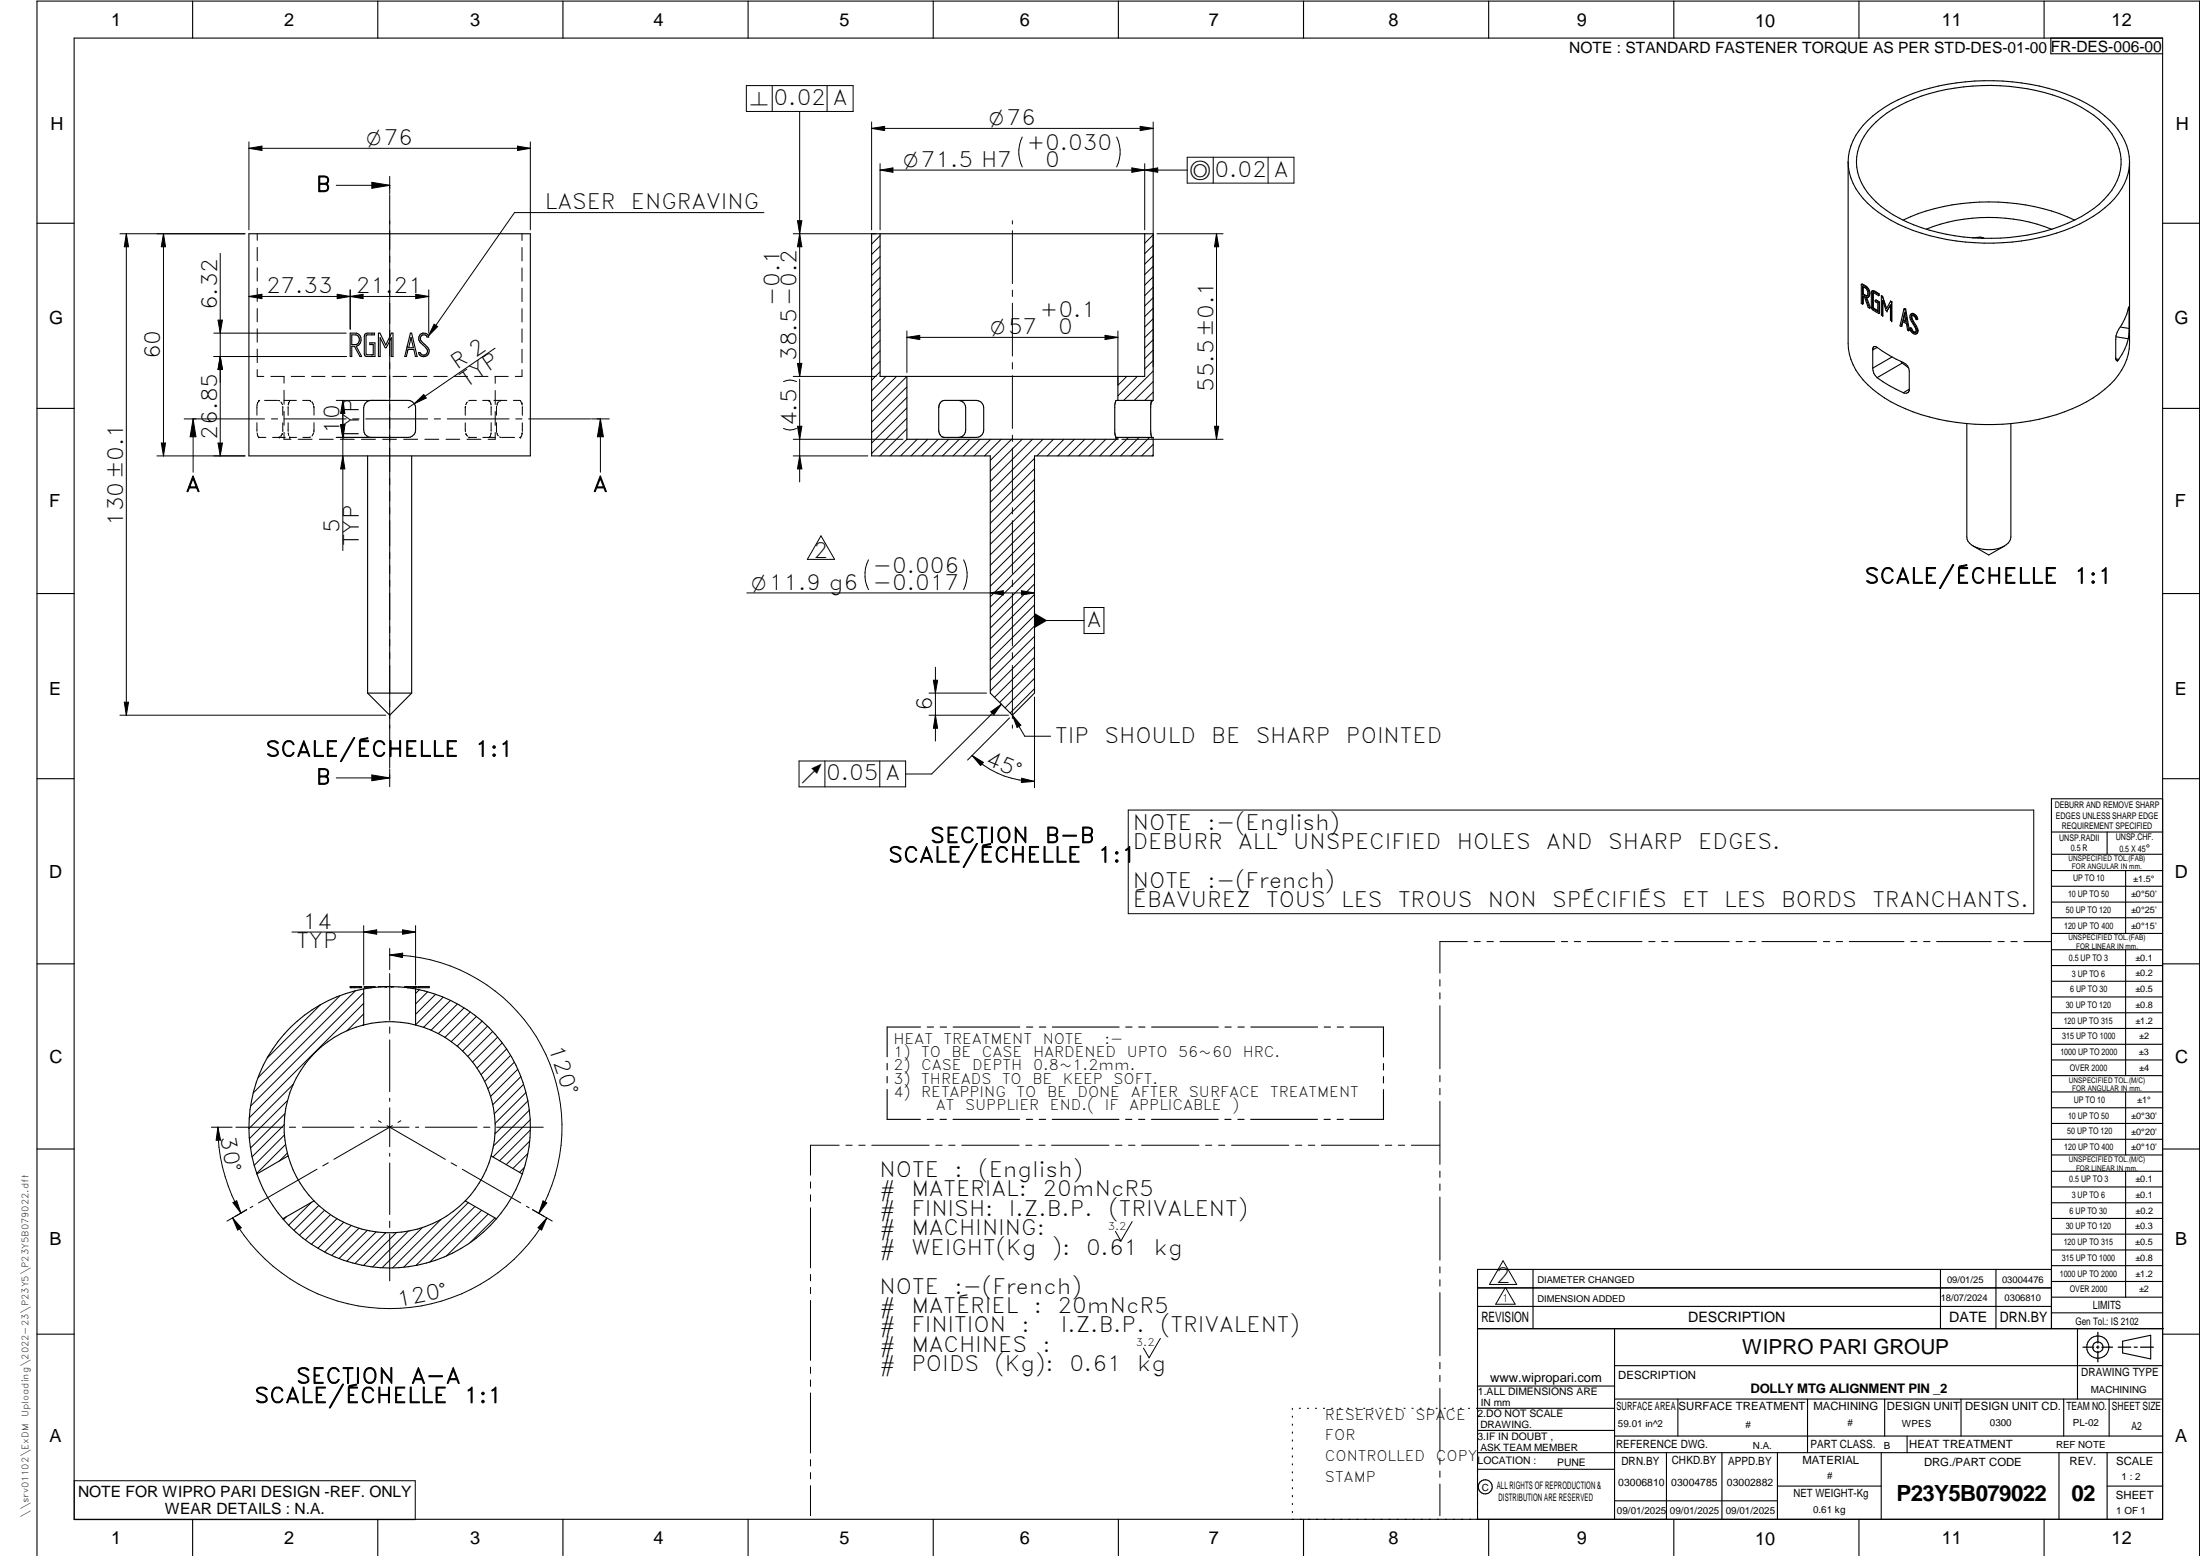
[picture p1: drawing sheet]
<svg xmlns="http://www.w3.org/2000/svg" width="594mm" height="420mm" viewBox="0 0 594 420" stroke-linecap="round" stroke-linejoin="round" font-family="sans-serif">
<g fill="none" stroke="#000" stroke-width=".3">
<path d="M20 10.3h564v400h-564zM52 .3v10M102 .3v10M152 .3v10M202 .3v10M252 .3v10M302 .3v10M352 .3v10M402 .3v10M452 .3v10M502 .3v10M552 .3v10"/>
<path d="M553.8 10.3v4.2h30.2M506.6 32.9a39.8 39.8 0 0 1 21.3-9.1 57 57 0 0 1 32.4 4.2 23.3 23.3 0 0 1 11.4 10.8 13.3 13.3 0 0 1-3.6 15.1 38.6 38.6 0 0 1-20.7 9.6 56.4 56.4 0 0 1-34.5-4.6 22 22 0 0 1-10.8-10.9 13.2 13.2 0 0 1 3.3-13.9zM499.1 43.7v49a16.3 16.3 0 0 0 6.6 12.4 46.2 46.2 0 0 0 25 9.2 58.1 58.1 0 0 0 32.7-5.8 22.8 22.8 0 0 0 10.9-11.4l.7-2.9v-1.5v-49M499.1 43.7a16.3 16.3 0 0 1 6.6-12.4 46.2 46.2 0 0 1 25-9.2 58.1 58.1 0 0 1 32.7 5.8 22.8 22.8 0 0 1 10.9 11.5l.7 2.8v1.5M560.2 59.4a57.2 57.2 0 0 0-46.3 0M575 43.7a17.4 17.4 0 0 1-8.1 13.6 51.1 51.1 0 0 1-28.6 8.4 56.6 56.6 0 0 1-27.7-6.2 22.6 22.6 0 0 1-10.8-11.4l-.4-1.4-.3-3M10 60.3h10M67.2 63.1h76v60h-76zM237.7 63.1v38.5h71.4v-38.5M502.6 76.8v5.2l.4 .1M502.6 76.8l.2-.1a2.45 2.45 0 0 1 1.8 3.4l-.1 .1M502.6 76.8a2.51 2.51 0 0 1 1.9 3.4"/>
<path d="M503 77.3a1.73 1.73 0 0 1 1.1 2.6h-.4l-.7-.4zM503.2 79.4l1 .4M503.2 79.4l-.2 .1M503.2 77.5v1.9M505.7 78.5l.6 .1 1.1 .8M505.7 78.5l-.2 .2M505.9 79l1.4 .8M505.9 79v.1M505.9 79.2v3.9l1.1 .8M505.9 79l-.2 .1v4l1.4 1v-2.3l-.7-.3v-.4M507.3 79.5v.3M507.3 79.5l-1.6-.9-.3 .2v4.4l.3 .5 1.7 1"/>
<path d="M507.4 79.4l-.1 .4M507.4 79.4l-.1 .1M508 79.9l.4 .2M508 79.9v5.2l.4 .2v-4.2l.9 2.8 .2 .1 .7-1.1M508 79.9l.3 .2M520.1 61.9a46.6 46.6 0 0 1 33.9 0M532.7 64.2l2.1-.1 .9 .2M534.2 64.1v.2M584 60.3h10M94.6 90h.7a1.81 1.81 0 0 1 2.1 1.3 1.81 1.81 0 0 1-1.2 2.2l1.5 2.8h-.5l-1.5-2.8h-.7v2.8h-.4zM95 90.4a1.44 1.44 0 0 1 2 1.3 1.44 1.44 0 0 1-2 1.3zM98.6 90.2l.7-.2h1.8v.4h-2l-.3 .3v4.9l.3 .2h1.7v-2.8h-.9v-.4h1.4v3.7h-2.1a.69 .69 0 0 1-.8-.8v-4.7z"/>
<path d="M102.2 90h.4l1.6 3.2 1.5-3.2h.4v6.3h-.4v-5.1l-1.4 2.7h-.3l-1.3-2.7v5.1h-.5zM110.8 90h.4l1.4 6.3h-.4l-.4-1.9h-1.6l-.5 1.9h-.4zM111 91.1l.6 2.8h-1.2zM113.6 90.2a1.37 1.37 0 0 1 2.2 .8h-.5a.98 .98 0 0 0-1.5-.4 .98 .98 0 0 0 .1 1.6l1.4 1.4a1.49 1.49 0 0 1 0 2.4 1.49 1.49 0 0 1-2.3-.8h.4a1.1 1.1 0 0 0 1.8 .3 1.1 1.1 0 0 0-.4-1.8l-.5-.5a1.82 1.82 0 0 1-.9-2.8zM503 82.1v-2.2l.5 .2 1 2.9 .4 .2M503.2 80v2l-.2 .1M504.1 80.4l1 2.7-.2 .1M504.5 80.2l-.3 .2-.4-.1 1.1 2.9M504.6 80.2l-.3 .1M505.7 99.4a3.4 3.4 0 0 0 1.2 2.6M505.7 94.5v4.9M506.4 81.1l.2-.1 .9 .6"/>
<path d="M506.4 81.1l1 .6M506.9 93.8a48.2 48.2 0 0 0 7.7 4.5l.5 .5 .5 1.4v4.9M506.9 93.8l-1.2 .7M506.9 93.8l-.9-.2-.3 .9M507 83.9h.1M507.4 81.7v3M507.5 81.6v3l-.1 .1M507.5 81.6l-.1 .1M508.3 80.1l1.1 3.3 1.1-2.1M508.4 80.1h.1M508.4 80.1l1 3.2M508.4 85.2h.1"/>
<path d="M508.4 81.3v3.9M509.6 84h.1M510.2 82.9l.3-.6v4.2l.3 .2M510.2 82.9l-.6 1.1M510.5 81.3h.1M510.5 81.3l.3 .2M510.8 81.5h.1M510.8 86.7h.1M510.8 81.5v5.2M510.9 96.4l-5.2 3M513.3 97.6l.4 .4M513.4 88.1l.3-1.3 1.1 .6 .3 1.8 .3 .1"/>
<path d="M513.7 98l1.6 1.3M513.7 98l-6.8 4M513.9 86.9l-.3 1.2h-.2M514 86.4l-.2 .1M514 86.4l.7 .3M514.1 83.4h.5M514.1 83.4l-1 4.6 .3 .1M514.1 83.4l.3 .2M514.3 84.5l.4 2.5-.9-.5zM514.3 84.9l-.3 1.5M514.4 83.6l1 5.7M514.6 83.4l-.2 .2"/>
<path d="M514.6 83.4l1 5.8-.2 .1M515.7 88.6l.2-.1 .3 .1M515.7 88.6a1.4 1.4 0 0 0 1.9 1.4l.1-.6M515.7 88.6l.3 .2M516.2 88.6l-.2 .2M516.2 88.6l.2 .6a.8 .8 0 0 0 1 .5M516.2 84.7a1.58 1.58 0 0 1 1.6 1.2M516.3 84.7l-.3 .1M516.3 85.3a1.31 1.31 0 0 0 .4 1.4l.8 1.4 .4 1.2M517.6 86.1v.2M517.6 86.1a1.16 1.16 0 0 0-1.7-1.1l-.1 .2a6.5 6.5 0 0 0 1.5 3.6v.8a.84 .84 0 0 1-.9 .1 .84 .84 0 0 1-.4-.9M517.6 90l-.2 .2"/>
<path d="M517.6 86.3l-.3-.2a.73 .73 0 0 0-.3-.8 .73 .73 0 0 0-.9 .2 3.8 3.8 0 0 0 1.2 2.7l.4 1.2M517.6 90h.1M517.8 85.9l-.2 .2M517.8 85.9l.1 .3-.3 .1M517.9 89.3l-.3 .7M517.9 89.3l-.2 .1M571.4 90.9l3.3 .6M571.4 96.9l.7 .1M571.7 97.4h.1M572.1 97l-.4 .4M572.6 88.3l2.3 .4M574.6 83.7l.3 .1"/>
<path d="M574.7 91.5a15 15 0 0 1-2.6 5.5M574.8 83.1v.1a19.8 19.8 0 0 1-3.1 6.5l-.4 1.9v5.2l.4 .6M574.8 83.1h.1M574.8 83h.1M574.8 82.9h.1M574.8 83v.1M574.9 82.9h.1M574.9 83h.1M574.9 83.1v.7M574.9 88.7l-.2 2.8M574.9 83.8v4.9M10 110.3h10"/>
<path d="M99.1 108.5l1.1-.4h10a2.03 2.03 0 0 1 2 2v6a1.97 1.97 0 0 1-2 2h-10a2.03 2.03 0 0 1-2-2v-6l.4-1.1zM244.9 101.6v17h57v-.5M254.2 108.5l.8-.4h8.7a1.97 1.97 0 0 1 1.9 2v6a1.97 1.97 0 0 1-1.9 2h-8.8l-.9-.5-.5-1.5v-6l.2-1.1zM258.9 108.1a1.99 1.99 0 0 1 1.9 2v6a1.94 1.94 0 0 1-1.9 2M301.3 118l-.3-1.1v-7.6l.4-1.1 10-.1v-45h-76v60h32v64.1l6 5.9 6-5.9v-64.1h32v-5h-10M301.3 118h.1M301.4 118.1h.1M301.9 101.6v6.5M311 108.2l-.3 1.5v6.8l.3 1.6M311 118.1h.1M311 108.1h.1M311.1 108.1h.1"/>
<path d="M506.9 102a36.8 36.8 0 0 0 7.1 4M515.6 105.1l-1.6 .9M515.6 105.1v.1a1 1 0 0 1-.6 .9 1 1 0 0 1-1-.1M531.1 114.4v30.6a3.5 3.5 0 0 0 2.7 2.9 8.6 8.6 0 0 0 8.5-1.3l.6-1 .1-.6v-30.6M584 110.3h10M99.3 123.1v64.1M111.2 123.1v64.1M541.3 147.4l-4.3 2.5-4.2-2.5M10 160.3h10M584 160.3h10M99.3 187.2h11.9M111.2 187.2l-6 5.9-5.9-5.9"/>
<path d="M10 210.3h10M584 215.7h-30v143.1M584 210.3h10M554 224.7h30M554 230.7h30M554 235.1h30M554 239.3h30M569 224.7v6M574 235.1v17M554 243.6h30M554 247.8h30M554 252.1h30"/>
<path d="M554 256.5h30M574 256.5v33.9M10 260.3h10M94.6 266.4h3.1v.3h-3.1zM95 266.4v.3M95.7 266.4v.3M97.2 266.4v.3M98.2 276.8a28.5 28.5 0 0 0-20.4 35.3M98.2 267a38 38 0 0 0-28.8 50M98.2 267v9.8M101.3 266.6v-.2h-2.9v.3h2.1M102.7 266.4v.1"/>
<path d="M102.7 266.5a39.2 39.2 0 0 1 9.5 .5M102.7 266.5l-4.5 .5M104 266.4h.1M104.3 266.4h1.4M104.3 266.4h.1M104.3 266.4l-2.1 .1M105.7 266.4h.1M105.7 266.4h.4M106.1 266.4h.1M109.3 266.6v-.2h3.3v.3h-2.6M109.7 266.4v.3M110.2 266.4v.3"/>
<path d="M111.8 266.4v.3M112.2 266.4v.3M112.2 276.8a28.5 28.5 0 0 1 20.4 35.3M112.2 276.8a27.5 27.5 0 0 0-14 0M112.2 267v9.8M112.2 267a38 38 0 0 1 28.8 50M113 266.4h2.9v.3h-2.9zM113.1 266.4v.3M248.6 277.3h-9v8.1M250.4 277.3h1.7M253.9 277.3h1.7M257.4 277.3h18"/>
<path d="M277.2 277.3h1.7M280.7 277.3h1.7M284.2 277.3h18M304 277.3h1.7M307.5 277.3h1.7M311 277.3h18M330.8 277.3h1.7M334.3 277.3h1.7M337.8 277.3h18M357.6 277.3h1.7M361.1 277.3h1.7M364.6 277.3h9v8.1"/>
<path d="M554 260.7h30M554 265h30M554 269.2h30M554 273.5h30M554 277.7h30M584 260.3h10M239.6 287.1v1.8M239.6 290.7v1.7M239.6 294.2v8.1h8.9M373.6 294.2v8.1h-9.1M373.6 287.2v1.7M373.6 290.7v1.7"/>
<path d="M554 282h30M554 286.2h30M554 290.4h30M554 294.9h30M554 299.1h30M574 294.9v17M10 310.3h10M69.4 317a37.1 37.1 0 0 0 7 12.1M77.8 312.1a28.4 28.4 0 0 0 7 12.2M77.8 312.1l-8.4 4.9M132.6 312.1l8.4 4.9M132.6 312.1a28.4 28.4 0 0 1-7 12.2"/>
<path d="M141 317a37.1 37.1 0 0 1-6.9 12.1M250.4 302.3h1.6M253.8 302.3h1.8M257.3 302.3h18M277.1 302.3h1.7M280.6 302.3h1.8M284.1 302.3h18.1M303.9 302.3h1.7M307.5 302.3h1.7M310.9 302.3h18.1M330.7 302.3h1.7M334.3 302.3h1.7"/>
<path d="M337.7 302.3h18.1M357.5 302.3h1.7M361.1 302.3h1.6M554 303.4h30M554 307.6h30M554 311.9h30M554 316.3h30M574 316.3v34M584 310.3h10M84.8 324.3l-8.4 4.8M84.8 324.3a28.5 28.5 0 0 0 40.8 0M125.6 324.3l8.5 4.8"/>
<path d="M134.1 329.1a38 38 0 0 1-57.7 0M554 320.5h30M554 324.8h30M554 329h30M554 333.2h30M554 337.5h30M399 358.8h185.2M399 352.8h155M399 347.8h155M414 342.8v16M436 358.8v51.5M524 342.8v16"/>
<path d="M539 342.8v16M554 341.8h30M554 346h30M554 350.3h30M554 354.5h30M554 342.8h-155v67.5M561 358.8v19M10 360.3h10M399 374.3h37M436 377.8h148M453.1 377.8v10M488.1 377.8v14.5"/>
<path d="M508.9 377.8v10M529.5 377.8v10M557.3 377.8v10M569.5 377.8v10M573.2 362.2l7.6-1.6v6.3l-7.6-1.6zM584 368.8h-148M584 360.3h10M349 380.3v.3M349 382.4v.3M349 384.6v.3M349 386.7v.3M349 388.8v.3"/>
<path d="M349 391v.3M349 393.1v.3M349 395.3v.3M349 397.4v.3M349 399.5v.3M350.9 380.3h.2M353.1 380.3h.2M355.2 380.3h.3M357.4 380.3h.3M359.6 380.3h.3M361.7 380.3h.3M363.9 380.3h.3"/>
<path d="M366.1 380.3h.3M368.3 380.3h.2M370.4 380.3h.3M372.6 380.3h.3M374.8 380.3h.3M376.9 380.3h.4M379.1 380.3h.3M381.3 380.3h.3M383.4 380.3h.4M385.6 380.3h.3M387.8 380.3h.3M390 380.3h.3"/>
<path d="M392.2 380.3h.3M394.3 380.3h.3M396.5 380.3h.3M398.7 380.3h37.3M399 396.7h37M399 392.3h185M399 386.2h37M436 387.8h148M450 392.3v18M465 392.3v18M480 392.3v18M508 392.3v18"/>
<path d="M515 387.8v4.5M556 392.3v18M569 392.3v18M52 410.3v9.7M102 410.3v9.7M152 410.3v9.7M202 410.3v9.7M252 410.3v9.7M302 410.3v9.7M349 401.7v.3M349 403.8v.4M349 406v.3"/>
<path d="M349 408.1v.3M352 410.3v9.7M402 410.3v9.7M436 405.3h44M452 410.3v9.7M480 401.3h28M502 410.3v9.7M552 410.3v9.7M569 401.3h15M10 420v-419.7h584v419.7"/>
<circle cx="566.5" cy="363.7" r="1.39"/>
<circle cx="566.5" cy="363.8" r="3"/>
<circle cx="401.1" cy="401.5" r="1.9"/>
</g>
<g fill="none" stroke="#000" stroke-width=".27">
<path d="M67.2 38.3v23.8M139.7 39.5l3.5 .5-3.5 .6zM143.2 38.3v23.8M201.5 23.1h28.9v7h-28.9zM208.5 23.1v7M215.9 30.1v71.5M223.3 23.1v7M235.4 34.7l3.5-.6v1.2zM235.4 32.9v29.2M235.4 34.7h76M276 37a9.1 9.1 0 0 0 0 8.1M301.5 37a9.1 9.1 0 0 1 0 8.1"/>
<path d="M307.9 34.1l3.5 .6-3.5 .6zM311.4 32.9v66.2M67.2 40l3.5-.5v1.1zM67.2 40h76M90.8 50h14.4M100.4 49.2l4.8 .8-4.8 .8zM105.2 47.6v4.9M105.2 52.7v154.7M206.3 57.4h-67.4l-23.2 33.3M215.3 59.6h1.2l-1.2 7h1.2zM237.7 45.9l3.4-.6v1.2zM237.7 44.2v17.9"/>
<path d="M237.7 45.9h82.9M273.4 59.6v.9M305.6 45.3v1.2l7-1.2v1.2zM309.1 44.2v17.9M320.6 42.5h28.8v6.9h-28.8zM327.6 42.5v6.9M342.4 42.5v6.9M32.4 63.1h33.8M34.1 63.1v130M34.1 63.1l.6 3.5h-1.1zM44.1 63.1v60M44.1 63.1l.6 3.5h-1.1z"/>
<path d="M59.5 68.4v54.7M69.5 63.1v1.8M69.5 66.8v3.6M69.5 72.3v3.6M69.5 77.8v3.6M91.1 79.5l6.9 1.1v-1.1l-6.9 1.1zM94.6 78.3v10.6M112.3 79.5l3.5 .6-3.5 .5zM115.8 78.3v11.7M141 63.1v1.8M141 66.8v3.6M141 72.3v3.6"/>
<path d="M141 77.9v3.5M214.2 63.1h22.4M237.7 63.6l-2.3 2.3M237.7 66.5l-2.3 2.2M237.7 69.3l-2.3 2.2M237.7 72.1l-2.3 2.3M237.7 75l-2.3 2.2M237.7 77.8l-2.3 2.3M273.4 62.3v14.3M273.4 78.4v1.7M311.4 77.6l-2.3 2.2M311.4 63.4l-2.3 2.3"/>
<path d="M311.4 66.3l-2.3 2.2M311.4 69.1l-2.3 2.2M311.4 71.9l-2.3 2.3M311.4 74.8l-2.3 2.2M312.4 63.1h17.9M328.5 63.1l.6 3.5h-1.2zM328.5 63.1v55.5M57.7 96.3h35.8M57.7 90h35.8M58.9 86.4h1.2l-.6 3.6zM59.5 96.3l.6 3.5h-1.2zM67.2 80.1l3.5-.6v1.1z"/>
<path d="M67.2 80.1h48.6M69.5 99.8v1.8h1.7M69.5 83.3v3.6M69.5 88.8v3.6M69.5 94.3v3.6M100.5 90v.1M100.5 90.3v.1M100.5 92.6v.1M100.5 92.9v.1M100.5 95.8v.2M100.5 96.1v.2M110 93.4v.6"/>
<path d="M110 94.7v.6M117.2 87.5l1 .7-2.5 2.5zM133.7 94l-23.5 16.1M141 99.8v1.8h-1.9M141 83.4v3.6M141 88.8v3.7M141 94.3v3.7M215.3 98.1h1.2l-.6 3.5zM237.7 80.6l-2.3 2.2M237.7 83.4l-2.3 2.3M237.7 86.3l-2.3 2.2M237.7 89.1l-2.3 2.3"/>
<path d="M237.7 91.9l-2.3 2.3M237.7 94.7l-2.3 2.3M237.7 97.6l-2.3 2.2M244.9 91.1l3.5-.5v1.1zM244.9 89.4v11.2M244.9 91.1h57M273.4 81.9v14.2M273.4 97.9v1.8M298.4 90.6l3.5 .5-3.5 .6zM301.9 89.4v14.4M311.4 94.5l-2.3 2.3M311.4 80.4l-2.3 2.2"/>
<path d="M311.4 83.2l-2.3 2.3M311.4 86.1l-2.3 2.2M311.4 88.9l-2.3 2.2M311.4 91.7l-2.3 2.3M311.4 97.4l-2.3 2.2M43.6 119.6h1.1l-.6 3.5zM49.7 113.1h4.8M52.1 113.1v14.4M52.1 113.1l.8 4.8h-1.6zM54.8 113.1h16.7M58.9 119.6h1.2l-.6 3.5zM69.4 109.7v2.4"/>
<path d="M69.4 114.1v2.4M69.4 109.3h.1M69.4 116.9l.2 .7M69.6 108.6l-.2 .7M69.6 117.6h.1M69.8 108.3h.1M69.8 117.9h.1M69.8 118l2 .1M69.9 108.2l-.1 .1M69.9 108.2h.1M70.1 108.1l-.2 .1M71.5 108.1h3.4"/>
<path d="M73.1 101.6h3.6M73.3 113.1h1.7M73.6 118.1h3.4M75.1 108.1l.4 .1M75.5 118l-.3 .1M75.5 118h.1M75.9 108.5l.3 .8M75.9 117.7h.1M76.2 117.1l-.3 .6M76.2 117.1h.1M76.4 109.7v2.4M76.4 114.2v2.3"/>
<path d="M76.7 108.1h3.3M76.7 116.8v1.8h1.9M76.7 101.6v1.9M76.7 105.4v3.7M76.7 111.1v3.7M76.7 113.1h16.8M77.8 109.8v2.3M77.8 114.2v2.3M77.8 116.9l.2 .7M78 108.7l-.2 .7M78 108.7h.1M78.1 108.3h.1"/>
<path d="M78.2 118h.1M78.3 118.1h.1M78.3 118.1h1.8M78.4 108.1l-.2 .2M78.6 101.6h3.6M80.5 118.6h3.8M81.7 108.1l2.1 .1M83.8 108.2h.1M83.9 118l-2.1 .1M84.2 101.6h3.6M84.2 108.5l.4 .7M84.6 109.2h.1"/>
<path d="M84.7 117l-.5 .7M84.7 109.7h.1M84.7 109.7l.1 2.4M84.7 116.5h.1M84.8 114.1l-.1 2.4M86.2 118.6h3.8M89.7 101.6h3.6M90.8 118.1h13.4M90.8 108.1h13.4M91.9 118.6h3.8M92 114.6h1.1l-.5 3.5zM92.6 108.1v40.6"/>
<path d="M92.6 108.1l.5 3.5h-1.1zM95.1 101.6h3.7M95.2 113.1h1.8M97.6 118.6h3.8M98.8 113.1h16.7M100.6 101.6h3.7M103.3 118.6h3.8M106.1 101.6h3.7M109 118.6h3.8M111.6 101.6h3.7M111.9 109l2.5-2.5 .7 1zM114.7 118.6h3.8"/>
<path d="M117.1 101.6h3.7M117.3 113.1h1.6M120.4 118.6h3.8M120.8 113.1h16.6M122.6 101.6h3.7M125.6 114.2l.1 2.4M125.7 109.7h.1M125.7 109.7l-.1 2.4M125.8 117.1l.4 .7M125.8 117.1h.1M126.1 118.6h3.8M126.2 108.5l-.4 .8"/>
<path d="M126.6 118h.1M126.6 118l2.1 .1M128.1 101.6h3.7M128.6 108.1l-2 .1M130.3 108.1h1.7M130.4 118.1h3.3M132 108.1h.1M132.1 108.1l.1 .1M132.2 108.2h.1M132.2 108.2l.1 .1M132.3 117.9l-.3 .2M132.3 108.3h.1"/>
<path d="M132.5 117.6h.1M132.5 108.7l.1 .6M132.6 116.8l-.1 .8M132.6 114.1v2.4M132.6 109.8v2.3M133.4 108.1h3.5M133.6 101.6h3.6M133.7 116.8v1.8h-1.9M133.7 101.6v1.9M133.7 105.5v3.7M133.7 111.1v3.8M134.1 114.1v2.4"/>
<path d="M134.1 116.5h.1M134.1 109.7v2.4M134.2 117l.4 .7M134.2 109.2h.1M134.6 108.5l-.4 .7M134.9 118l.4 .1M135 108.2h.1M135.2 108.1l-.2 .1M135.5 118.1h3.5M138.6 108.1h1.7l.3 .2M139.3 113.1h1.7M140.5 118.1h.1"/>
<path d="M140.6 118h.1M140.6 118l-.3 .1M140.7 108.3h.1M140.8 117.6h.1M140.9 108.7l.1 .7M140.9 108.7h.1M141 116.9h.1M141 116.9l-.1 .7M141 114.2v2.3M141 109.8v2.3M142.7 113.1h16.8M159.7 113.1h4.8"/>
<path d="M162.1 113.1l.8 4.8h-1.6zM162.1 113.1v14.4M211.6 103a3.9 3.9 0 0 1 3.5 0M211.6 115.7a3.9 3.9 0 0 0 3.5 0M214.2 101.6h22.4M214.2 118.6h29.6M215.3 115.1h1.2l-.6 3.5zM215.9 102.4v27.7M237.7 100.4l-2.3 2.3M239.3 101.6l-3.9 3.9M242.1 101.6l-6.7 6.7M244.9 112.9l-9.5 9.6"/>
<path d="M244.9 101.6l-9.5 9.6M244.9 104.5l-9.5 9.5M244.9 107.3l-9.5 9.5M244.9 110.2l-9.5 9.4M244.9 115.8l-7.3 7.3M244.9 118.6l-4.5 4.5M247.7 118.6l-4.5 4.5M250.5 118.6l-4.5 4.5M253.4 118.6l-4.5 4.5M256.2 118.6l-4.5 4.5M259 118.6l-4.5 4.5M261.9 118.6l-4.6 4.5"/>
<path d="M264.7 118.6l-4.5 4.5M267.5 118.6l-4.5 4.5M270.3 118.6l-4.5 4.5M273.2 118.6l-5.8 5.7M273.4 101.4v14.3M273.4 117.5v1.7M276 118.6l-8.6 8.6M278.8 118.6l-11.4 11.4M281.6 118.6l-14.2 14.2M284.5 118.6l-4.5 4.5M287.3 118.6l-4.5 4.5M290.1 118.6l-4.5 4.5"/>
<path d="M292.9 118.6l-4.4 4.5M295.8 118.6l-4.5 4.5M298.6 118.6l-4.5 4.5M301.4 118.6l-4.4 4.5M302 118.1l-.1 .1M302.9 118.6h27.4M304.3 101.6l-2.4 2.5M304.8 118.1l-5 5M307.1 101.6l-5.2 5.3M307.6 118.1l-5 5M310.4 118.1l-5 5M311.4 105.9l-2.3 2.2"/>
<path d="M311.4 103l-5.1 5.1M311.4 100.2l-8 7.9M327.9 115.1h1.2l-.6 3.5zM42.4 123.1h23.8M92.6 123.1l.5 3.5h-1.1zM214.2 123.1h20.2M215.9 123.1l.6 3.5h-1.2zM273.4 121v14.3M273.4 137.1v1.7M279.4 132.2l-12 11.9M279.4 123.8l-12 11.9M279.4 126.6l-12 11.9"/>
<path d="M279.4 129.4l-12 11.9M279.4 135.1l-12 11.9M279.4 137.9l-12 11.9M311.4 122.8l-.3 .3M311.4 120l-3.1 3.1M221.7 144.7l3.7 6.3h-7.4zM234.5 151.2a9 9 0 0 0 0 8M260.2 151.2a9 9 0 0 1 0 8M273.4 140.6v14.3M273.4 156.6v1.8M275.8 159.5l3.6 .6-3.6 .6zM279.4 140.7l-12 12"/>
<path d="M279.4 154.9l-12 11.9M279.4 146.4l-12 11.9M279.4 149.2l-12 11.9M279.4 143.6l-12 11.8M279.4 152.1l-12 11.9M279.4 157.7l-12 11.9M201.7 160.1h77.7M267.4 160.1l3.5-.6v1.2zM273.4 160.1v14.3M273.4 176.2v1.7M273.4 179.7v14.3M279.4 177.5l-10.8 10.8"/>
<path d="M279.4 160.5l-12 11.9M279.4 163.4l-12 11.9M279.4 174.7l-12 11.9M279.4 166.2l-12 11.9M279.4 169l-12 11.9M279.4 171.8l-12 11.9M279.4 167.6h13.3M292.7 164h5.4v7.1h-5.4zM32.4 193.1h71.8M33.6 189.6h1.1l-.6 3.5zM250.9 193.1h21.4M250.9 187.2h15.5"/>
<path d="M252 183.7h1.2l-.6 3.5zM252.6 180.2v19.9M252.6 193.1l.6 3.5h-1.2zM267.5 192.2l2.9-2-2.1 2.8zM270.4 190.2l-18.8 18.8h-7M272.6 193.8l-11.3 11.4M273.4 195.8v.8M273.4 193.1l3.3 5.7h7M273.4 193.1l2.3 2.7-1 .6zM279.4 180.3l-9.4 9.4M279.4 188.2v24.5M279.4 183.2l-8 7.9"/>
<path d="M279.4 186l-6.6 6.5M90.8 210.1h14.4M100.4 209.3l4.8 .8-4.8 .7zM105.2 207.6v4.8M215.8 205.5h28.8v7h-28.8zM222.8 205.5v7M237.6 205.5v7M262.5 204l3.1 1.9-.8 .8zM262.5 204a23.9 23.9 0 0 0 16.9 7M275.9 210.1l3.5 .9-3.6 .3zM304.7 218.7h244.5v28h-244.5zM78.8 251.7h33.4"/>
<path d="M98.2 251.7l3.5-.6v1.2zM98.2 249.9v16.1M105.2 257.9l3.5-.5v1.2zM105.2 256.1v5.7M105.2 257.9a46.5 46.5 0 0 1 40.3 69.8M108.7 251.1l3.5 .6-3.5 .6zM112.2 249.9v16.1M396.2 254.3h-7.4v8.5M398.1 254.3h1.6M401.5 254.3h1.8M405 254.3h14.8M421.6 254.3h1.7"/>
<path d="M425.1 254.3h1.7M428.6 254.3h14.8M445.2 254.3h1.7M448.7 254.3h1.7M452.2 254.3h14.8M468.8 254.3h1.7M472.3 254.3h1.7M475.8 254.3h14.8M492.4 254.3h1.7M495.8 254.3h1.8M499.4 254.3h14.7M516 254.3h1.6"/>
<path d="M519.4 254.3h1.8M522.9 254.3h14.8M539.5 254.3h1.7M543 254.3h1.7M546.5 254.3h7.4M86.5 271.3l-14.4 14.4M91.9 268.8l-22.2 22.2M96 267.5l-27.6 27.6M98.2 270.9l-30.9 30.9M98.2 268.1l-30.5 30.6M98.2 273.8l-4.6 4.6M98.2 276.6l-.2 .2"/>
<path d="M105.2 262.9v12.6M105.2 277.3v1.7M113.2 267.3l-1 1M115.5 267.8l-3.3 3.3M117.6 268.5l-5.4 5.4M119.7 269.3l-7.5 7.4M121.7 270.1l-7.3 7.3M123.5 271.1l-7.1 7.1M125.3 272.2l-6.9 6.9M127 273.3l-6.9 6.8M128.6 274.5l-6.8 6.8M130.2 275.8l-6.8 6.7"/>
<path d="M131.6 277.1l-6.7 6.7M133 278.5l-6.7 6.7M388.8 264.5v1.8M388.8 268.1v1.6M388.8 271.6v17M77.6 297.2l-10.3 10.3M79.2 292.8l-12 12M105.2 280.8v14M105.2 296.5v.9M105.2 299.1v10.5M134.4 280l-6.8 6.8M135.6 281.6l-6.8 6.8"/>
<path d="M136.8 283.3l-6.9 6.9M137.9 285l-7 7M138.9 286.8l-7.2 7.2M139.8 288.7l-7.3 7.4M140.7 290.7l-7.7 7.6M141.4 292.8l-7.9 7.9M142 295l-8.3 8.4M142.5 297.3l-8.9 8.9M143 299.8l-9.7 9.7M388.8 290.4v1.7M388.8 293.9v1.7M388.8 297.4v17"/>
<path d="M57.1 304.4h5.6M58.8 304.4l.8 3.4-1.2 .1zM58.8 304.4a45.6 45.6 0 0 0 6.3 23.2M63.7 304.4h12.7M76.7 303.7l-8.6 8.7M76.8 306.5l-8.1 8.2M77 300.7l-9.4 9.3M77.1 309l-7.8 7.8M77.6 311.4l-2.1 2.1M78.1 304.4h1.7M81.7 304.4h13.9M85.6 315.7l-15.8 9.1"/>
<path d="M88.6 314l-1.4 .8M97.4 304.4h.8M100 304.4h10.5M102.2 302.6l.7 .5M104.5 304l15.8 9.1M105.2 311.4v.8M105.2 314v14M106 304l-15.8 9.1M108.2 302.6l-.7 .5M112.2 304.4h.9M114.8 304.4h14M121.8 314l1.5 .8"/>
<path d="M124.8 315.7l15.8 9.1M130.6 304.4h1.7M134.1 304.4h12.6M141.6 315.2l-1.3 1.4M142.5 311.5l-4 4M143 308.1l-6.3 6.4M143.2 302.4l-10.1 10M143.2 305.1l-8.3 8.3M218.9 319.2v1.6M226.6 309.2h-7.7v8.1M228.4 309.2h1.7M231.9 309.2h1.7"/>
<path d="M235.4 309.2h15.5M252.7 309.2h1.7M256.2 309.2h1.7M259.7 309.2h15.5M277 309.2h1.7M280.5 309.2h1.7M284 309.2h15.5M301.2 309.2h1.8M304.8 309.2h1.7M308.3 309.2h15.5M325.5 309.2h1.7M329.1 309.2h1.6"/>
<path d="M332.6 309.2h15.4M349.8 309.2h1.7M353.3 309.2h1.7M356.8 309.2h15.5M374.1 309.2h1.7M377.6 309.2h1.7M381.1 309.2h7.7M388.8 316.2v1.7M388.8 319.7v1.7M62.8 328.9l2.3 2.6-.9 .6zM62.8 328.9a49 49 0 0 0 84.9 0M62.9 324.7l1-.5 1.2 3.4z"/>
<path d="M63.5 328.5l3.1-1.9-5.3 3.1M68.3 325.7l-.7 .4M77.4 328.5l-.8 .9M84.1 324.7l-6.2 6.1M86.1 325.5l-6.7 6.7M87.6 326.8l-6.8 6.7M89.2 328l-6.7 6.8M91 329.1l-6.9 6.9M92.8 330l-7 7.1M94.8 330.9l-7.1 7.2M96.9 331.6l-7.3 7.4M99.2 332.2l-7.6 7.6"/>
<path d="M101.6 332.7l-8 7.9M104.2 332.9l-8.4 8.3M105.2 329.8v1.7M105.2 333.2v12.7M107.1 332.8l-8.9 8.9M110.3 332.4l-9.7 9.7M114 331.5l-10.8 10.8M119.1 329.3l-13.1 13M126.4 324.7l-17.4 17.5M128.3 325.8l-16 15.9M130 326.8l-14 14M131.8 327.8l-11.3 11.4"/>
<path d="M133.6 328.9l-6.6 6.6M142.1 325.7l.8 .4M143.8 326.6l5.3 3.1M146.6 324.3l1.1 .5-2.2 2.9zM147.7 328.9l-1.4 3.2-1-.6zM218.9 322.6v1.8M218.9 326.1v16.2M305.7 329.9l-3 5.2-1.5-2.6M388.8 323.2v17.1M218.9 344.1v1.8M218.9 347.6v1.7M218.9 351.2v16.1"/>
<path d="M388.8 342.1v1.6M388.8 345.6v1.7M388.8 349v17.1M405.9 340.4l3.7 6.4h-7.4zM406.5 347.6l2.6 4.6h-5.2zM218.9 369.1v1.7M218.9 372.6v1.8M218.9 376.1v16.2M313.3 361.4l-3 5.2-1.5-2.6M388.8 367.9v1.7M388.8 371.4v1.7M388.8 374.9v17"/>
<path d="M20.1 399.8h92v10.5h-92zM218.9 394.1v1.8M218.9 397.6v1.7M388.8 393.7v1.7M388.8 397.2v1.7M218.9 401.2v8.1M388.8 400.7v8.6"/>
</g>
<path d="M566.5 359.7v3M562.5 363.8h2.9M566.1 363.8h.7M566.5 363.4v.7M566.5 364.9v2.8M567.6 363.8h2.9M572 363.8h3.4M576.3 363.8h.8M578 363.8h3.5" fill="none" stroke="#000" stroke-width=".34"/>
<g fill="#000">
<path d="M67.2 40l3.5-.5v1.1zM139.7 39.5l3.5 .5-3.5 .6zM235.4 34.7l3.5-.6v1.2zM307.9 34.1l3.5 .6-3.5 .6zM100.4 49.2l4.8 .8-4.8 .8zM215.3 59.6h1.2l-.6 3.5zM237.7 45.9l3.4-.6v1.2zM305.6 45.3l3.5 .6-3.5 .6zM309.1 45.9l3.5-.6v1.2zM34.1 63.1l.6 3.5h-1.1zM44.1 63.1l.6 3.5h-1.1zM67.2 80.1l3.5-.6v1.1z"/>
<path d="M91.1 79.5l3.5 .6-3.5 .5zM94.6 80.1l3.4-.6v1.1zM112.3 79.5l3.5 .6-3.5 .5zM215.9 63.1l.6 3.5h-1.2zM328.5 63.1l.6 3.5h-1.2zM59.5 96.3l.6 3.5h-1.2zM58.9 86.4h1.2l-.6 3.6zM117.2 87.5l1 .7-2.5 2.5zM215.3 98.1h1.2l-.6 3.5zM244.9 91.1l3.5-.5v1.1zM298.4 90.6l3.5 .5-3.5 .6zM43.6 119.6h1.1l-.6 3.5z"/>
<path d="M52.1 113.1l.8 4.8h-1.6zM58.9 119.6h1.2l-.6 3.5zM92 114.6h1.1l-.5 3.5zM92.6 108.1l.5 3.5h-1.1zM111.9 109l2.5-2.5 .7 1zM162.1 113.1l.8 4.8h-1.6zM215.3 115.1h1.2l-.6 3.5zM327.9 115.1h1.2l-.6 3.5zM92.6 123.1l.5 3.5h-1.1zM215.9 123.1l.6 3.5h-1.2zM267.4 160.1l3.5-.6v1.2zM275.8 159.5l3.6 .6-3.6 .6z"/>
<path d="M279.4 165.5l3.4 2.1-3.4 2zM33.6 189.6h1.1l-.6 3.5zM252.6 193.1l.6 3.5h-1.2zM252 183.7h1.2l-.6 3.5zM267.5 192.2l2.9-2-2.1 2.8zM273.4 193.1l2.3 2.7-1 .6zM100.4 209.3l4.8 .8-4.8 .7zM262.5 204l3.1 1.9-.8 .8zM275.9 210.1l3.5 .9-3.6 .3zM98.2 251.7l3.5-.6v1.2zM105.2 257.9l3.5-.5v1.2zM108.7 251.1l3.5 .6-3.5 .6z"/>
<path d="M58.8 304.4l.8 3.4-1.2 .1zM62.9 324.7l1-.5 1.2 3.4zM62.8 328.9l2.3 2.6-.9 .6zM147.7 328.9l-1.4 3.2-1-.6zM146.6 324.3l1.1 .5-2.2 2.9z"/>
</g>
<g font-size="6">
<text x="512.1" y="405.2">P23Y5B079022</text>
<text x="559.4" y="405.2">02</text>
</g>
<g font-size="5.7">
<text x="208.9" y="28.4">0.02 A</text>
<text x="277.3" y="40.5">+0.030</text>
<text x="282.2" y="45.1">0</text>
<text x="327.9" y="47.7">0.02 A</text>
<text x="85.3" y="51.8">B</text>
<text x="147.1" y="56.5">LASER</text>
<text x="170.4" y="56.5">ENGRAVING</text>
<text x="58.6" y="83.8" transform="rotate(-90 58.6 83.8)">6.32</text>
<text x="71.8" y="79.2">27.33</text>
<text x="96.1" y="79.2">21.21</text>
<text x="210.5" y="82.6" transform="rotate(-90 210.5 82.6)">-0.1</text>
<text x="280.8" y="85.7">+0.1</text>
<text x="285.8" y="90.3">0</text>
<text x="43.3" y="97.1" transform="rotate(-90 43.3 97.1)">60</text>
<text x="123.4" y="100" transform="rotate(-34 123.4 100)">R 2</text>
<text x="215.1" y="97.5" transform="rotate(-90 215.1 97.5)">38.5-0.2</text>
<text x="125.9" y="104.6" transform="rotate(-34 125.9 104.6)">TYP</text>
<text x="327.7" y="105.8" transform="rotate(-90 327.7 105.8)">55.5±0.1</text>
<text x="58.6" y="118.7" transform="rotate(-90 58.6 118.7)">26.85</text>
<text x="91.7" y="117.1" transform="rotate(-90 91.7 117.1)">10</text>
<text x="96.9" y="118.7" transform="rotate(-90 96.9 118.7)">TYP</text>
<text x="215.1" y="115.1" transform="rotate(-90 215.1 115.1)">4.5</text>
<text x="50.1" y="132.8">A</text>
<text x="160.1" y="132.8">A</text>
<text x="33.3" y="142" transform="rotate(-90 33.3 142)">130±0.1</text>
<text x="91.7" y="143.8" transform="rotate(-90 91.7 143.8)">5</text>
<text x="96.9" y="147.4" transform="rotate(-90 96.9 147.4)">TYP</text>
<text x="219.7" y="150.7">2</text>
<text x="235.7" y="154.7">-0.006</text>
<text x="503.5" y="157.5">SCALE/ÉCHELLE</text>
<text x="560" y="157.5">1:1</text>
<text x="293.4" y="169.3">A</text>
<text x="251.7" y="192.1" transform="rotate(-90 251.7 192.1)">6</text>
<text x="284.9" y="200.6">TIP</text>
<text x="298.3" y="200.6">SHOULD</text>
<text x="327.1" y="200.6">BE</text>
<text x="339.1" y="200.6">SHARP</text>
<text x="363.5" y="200.6">POINTED</text>
<text x="71.7" y="204.3">SCALE/ÉCHELLE</text>
<text x="128.2" y="204.3">1:1</text>
<text x="265.8" y="206.4" transform="rotate(22 265.8 206.4)">45°</text>
<text x="85.3" y="211.8">B</text>
<text x="223.1" y="210.7">0.05 A</text>
<text x="251.2" y="227.6">SECTION</text>
<text x="282.2" y="227.6">B-B</text>
<text x="305.9" y="224">NOTE</text>
<text x="326.1" y="224">:-(English)</text>
<text x="239.9" y="232.8">SCALE/ÉCHELLE</text>
<text x="296.4" y="232.8">1:1</text>
<text x="305.9" y="229.2">DEBURR</text>
<text x="334.3" y="229.2">ALL</text>
<text x="349.2" y="229.2">UNSPECIFIED</text>
<text x="393.4" y="229.2">HOLES</text>
<text x="417.5" y="229.2">AND</text>
<text x="434.2" y="229.2">SHARP</text>
<text x="458.6" y="229.2">EDGES.</text>
<text x="305.9" y="239.7">NOTE</text>
<text x="326.1" y="239.7">:-(French)</text>
<text x="305.9" y="245">ÉBAVUREZ</text>
<text x="341.9" y="245">TOUS</text>
<text x="362.2" y="245">LES</text>
<text x="377.5" y="245">TROUS</text>
<text x="401.8" y="245">NON</text>
<text x="419.2" y="245">SPÉCIFIÉS</text>
<text x="454.2" y="245">ET</text>
<text x="465.6" y="245">LES</text>
<text x="481" y="245">BORDS</text>
<text x="505.6" y="245">TRANCHANTS.</text>
<text x="81.7" y="250.8">14</text>
<text x="80" y="256">TYP</text>
<text x="148.1" y="283" transform="rotate(72 148.1 283)">120°</text>
<text x="59.5" y="307" transform="rotate(80 59.5 307)">30°</text>
<text x="237.5" y="317.8">NOTE</text>
<text x="257.7" y="317.8">:</text>
<text x="264.1" y="317.8">(English)</text>
<text x="237.5" y="323">#</text>
<text x="246.1" y="323">MATERIAL:</text>
<text x="281.5" y="323">20mNcR5</text>
<text x="237.5" y="328.3">#</text>
<text x="246.1" y="328.3">FINISH:</text>
<text x="272.4" y="328.3">I.Z.B.P.</text>
<text x="299.3" y="328.3">(TRIVALENT)</text>
<text x="237.5" y="333.5">#</text>
<text x="246.1" y="333.5">MACHINING:</text>
<text x="237.5" y="338.8">#</text>
<text x="246.1" y="338.8">WEIGHT(Kg</text>
<text x="284" y="338.8">):</text>
<text x="293.3" y="338.8">0.61</text>
<text x="311.6" y="338.8">kg</text>
<text x="403.9" y="346.5">2</text>
<text x="107.6" y="352.9" transform="rotate(-11 107.6 352.9)">120°</text>
<text x="237.5" y="349.3">NOTE</text>
<text x="257.7" y="349.3">:-(French)</text>
<text x="237.5" y="354.5">#</text>
<text x="237.5" y="359.8">#</text>
<text x="246.1" y="359.8">FINITION</text>
<text x="246.1" y="354.5">MATÉRIEL</text>
<text x="275.8" y="359.8">:</text>
<text x="279.2" y="354.5">:</text>
<text x="285.6" y="354.5">20mNcR5</text>
<text x="286.4" y="359.8">I.Z.B.P.</text>
<text x="313.3" y="359.8">(TRIVALENT)</text>
<text x="237.5" y="365">#</text>
<text x="246.1" y="365">MACHINES</text>
<text x="281.5" y="365">:</text>
<text x="237.5" y="370.3">#</text>
<text x="246.1" y="370.3">POIDS</text>
<text x="268.5" y="370.3">(Kg):</text>
<text x="288.8" y="370.3">0.61</text>
<text x="307.1" y="370.3">kg</text>
<text x="80" y="373.5">SECTION</text>
<text x="111" y="373.5">A-A</text>
<text x="68.7" y="378.8">SCALE/ÉCHELLE</text>
<text x="125.2" y="378.8">1:1</text>
</g>
<text font-size="5.6" x="470.5" y="365.5">WIPRO PARI GROUP</text>
<g font-size="5.4">
<text x="202.6" y="28.4">n</text>
<text x="267.1" y="33.8">O76</text>
<text x="98.9" y="39.2">O76</text>
<text x="244" y="45.1">O71.5 H7</text>
<text x="321.3" y="47.7">a</text>
<text x="267.5" y="90.3">O57</text>
<text x="202.9" y="159.2">O11.9 g6 -0.017</text>
<text x="216.4" y="210.7">^</text>
</g>
<g font-size="4.9">
<text x="30" y="6.9">1</text>
<text x="76.7" y="6.9">2</text>
<text x="127" y="6.9">3</text>
<text x="176.5" y="6.9">4</text>
<text x="226.7" y="6.9">5</text>
<text x="275.4" y="6.9">6</text>
<text x="326.4" y="6.9">7</text>
<text x="375" y="6.9">8</text>
<text x="425.8" y="6.9">9</text>
<text x="473.9" y="7.3">10</text>
<text x="524.3" y="6.9">11</text>
<text x="570.2" y="6.9">12</text>
<text x="13.6" y="35.1">H</text>
<text x="587.6" y="35.1">H</text>
<text x="13.2" y="87.5">G</text>
<text x="587.2" y="87.5">G</text>
<text x="13.2" y="137">F</text>
<text x="587.2" y="137">F</text>
<text x="13.2" y="187.6">E</text>
<text x="587.2" y="187.6">E</text>
<text x="13.2" y="237">D</text>
<text x="587.2" y="237">D</text>
<text x="13.4" y="287.1">C</text>
<text x="587.4" y="287.1">C</text>
<text x="13.4" y="336.2">B</text>
<text x="587.4" y="336.2">B</text>
<text x="13.4" y="389.3">A</text>
<text x="587.4" y="389.3">A</text>
<text x="30" y="416.9">1</text>
<text x="76.7" y="416.9">2</text>
<text x="127" y="416.9">3</text>
<text x="176.5" y="416.9">4</text>
<text x="226.7" y="416.9">5</text>
<text x="275.4" y="416.9">6</text>
<text x="326.4" y="416.9">7</text>
<text x="375" y="416.9">8</text>
<text x="425.8" y="416.9">9</text>
<text x="473.9" y="417.3">10</text>
<text x="524.3" y="416.9">11</text>
<text x="570.2" y="416.9">12</text>
</g>
<g font-size="4.2">
<text x="423.7" y="14.3">NOTE : STANDARD FASTENER TORQUE AS PER STD-DES-01-00</text>
<text x="553.8" y="14">FR-DES-006-00</text>
<text x="21.1" y="404.3">NOTE FOR WIPRO PARI DESIGN -REF. ONLY</text>
<text x="44.5" y="408.8">WEAR DETAILS : N.A.</text>
</g>
<g font-size="3.9">
<text x="241.3" y="281.8">HEAT</text>
<text x="254.8" y="281.8">TREATMENT</text>
<text x="281.6" y="281.8">NOTE</text>
<text x="298.3" y="281.8">:-</text>
<text x="241.3" y="285.4">1)</text>
<text x="248.7" y="285.4">TO</text>
<text x="257" y="285.4">BE</text>
<text x="265.2" y="285.4">CASE</text>
<text x="279" y="285.4">HARDENED</text>
<text x="304.3" y="285.4">UPTO</text>
<text x="318.2" y="285.4">56~60</text>
<text x="335.6" y="285.4">HRC.</text>
<text x="241.3" y="289">2)</text>
<text x="241.3" y="292.6">3)</text>
<text x="248.7" y="292.6">THREADS</text>
<text x="248.7" y="289">CASE</text>
<text x="262.5" y="289">DEPTH</text>
<text x="270.6" y="292.6">TO</text>
<text x="278.8" y="292.6">BE</text>
<text x="279" y="289">0.8~1.2mm.</text>
<text x="287" y="292.6">KEEP</text>
<text x="300.7" y="292.6">SOFT.</text>
<text x="241.3" y="296.2">4)</text>
<text x="248.7" y="296.2">RETAPPING</text>
<text x="252.7" y="299.8">AT</text>
<text x="260.6" y="299.8">SUPPLIER</text>
<text x="274.5" y="296.2">TO</text>
<text x="282.7" y="296.2">BE</text>
<text x="283.5" y="299.8">END.(</text>
<text x="290.9" y="296.2">DONE</text>
<text x="298.4" y="299.8">IF</text>
<text x="304.9" y="299.8">APPLICABLE</text>
<text x="305.3" y="296.2">AFTER</text>
<text x="321" y="296.2">SURFACE</text>
<text x="332.7" y="299.8">)</text>
<text x="343" y="296.2">TREATMENT</text>
<text x="400" y="357.1">REVISION</text>
<text x="455.9" y="357.1">DESCRIPTION</text>
<text x="526.4" y="357.1">DATE</text>
<text x="540" y="357.1">DRN.BY</text>
<text x="357.8" y="383.3">RESERVED</text>
<text x="382.3" y="383.3">SPACE</text>
<text x="357.8" y="388.9">FOR</text>
<text x="357.8" y="394.5">CONTROLLED</text>
<text x="387.8" y="394.5">COPY</text>
<text x="357.8" y="400">STAMP</text>
</g>
<text font-size="3.6" x="472.7" y="376.1">DOLLY MTG ALIGNMENT PIN _2</text>
<text font-size="3.5" x="402.4" y="373.3">www.wipropari.com</text>
<g font-size="3.1">
<text x="565.1" y="353.5">LIMITS</text>
<text x="562" y="371.7">DRAWING TYPE</text>
<text x="437" y="372.3">DESCRIPTION</text>
<text x="436.5" y="380.8">SURFACE AREA</text>
<text x="453.3" y="380.8">SURFACE TREATMENT</text>
<text x="489.7" y="380.8">MACHINING</text>
<text x="509.5" y="380.8">DESIGN UNIT</text>
<text x="530.6" y="380.8">DESIGN UNIT CD.</text>
<text x="558" y="380.6">TEAM NO.</text>
<text x="570.3" y="380.7">SHEET SIZE</text>
<text x="575.6" y="386.1">A2</text>
<text x="436.4" y="391.1">REFERENCE DWG.</text>
<text x="437.8" y="395.5">DRN.BY</text>
<text x="451.4" y="395.4">CHKD.BY</text>
<text x="466.6" y="395.5">APPD.BY</text>
<text x="486.7" y="395.4">MATERIAL</text>
<text x="488.9" y="390.9">PART CLASS.</text>
<text x="515.6" y="390.9">HEAT TREATMENT</text>
<text x="519.6" y="395.9">DRG./PART CODE</text>
<text x="558.9" y="395.5">REV.</text>
<text x="571.4" y="395.6">SCALE</text>
<text x="484.3" y="404.2">NET WEIGHT-Kg</text>
<text x="571.4" y="404.7">SHEET</text>
</g>
<text font-size="3" x="579.5" y="230.1">°</text>
<g font-size="2.8">
<text x="299.1" y="332.1">3.2</text>
<text x="405.5" y="351.5">1</text>
<text x="560.4" y="357.7">Gen Tol.: IS 2102</text>
<text x="306.7" y="363.6">3.2</text>
<text x="399.1" y="376.6">1.ALL DIMENSIONS ARE</text>
<text x="399" y="382.7">2.DO NOT SCALE</text>
<text x="399" y="388.7">3.IF IN DOUBT ,</text>
<text x="399" y="395.4">LOCATION :</text>
<text x="420.5" y="396">PUNE</text>
<text x="404.2" y="402">ALL RIGHTS OF REPRODUCTION &amp;</text>
<text x="437" y="401.2">03006810</text>
<text x="451.3" y="401.2">03004785</text>
<text x="466.3" y="401.2">03002882</text>
<text x="404.7" y="405.4">DISTRIBUTION ARE RESERVED</text>
</g>
<g font-size="2.7">
<text x="564.6" y="376.2">MACHINING</text>
<text x="399.9" y="379.7">IN mm</text>
<text x="399.7" y="385.7">DRAWING.</text>
<text x="436.9" y="385.4">59.01 in^2</text>
<text x="471.4" y="385.5">#</text>
<text x="498.9" y="385">#</text>
<text x="513.6" y="385.3">WPES</text>
<text x="537.3" y="385.1">0300</text>
<text x="559.7" y="385.1">PL-02</text>
<text x="399.7" y="391.8">ASK TEAM MEMBER</text>
<text x="473.4" y="391.2">N.A.</text>
<text x="508.7" y="391.2">B</text>
<text x="555.2" y="391.1">REF NOTE</text>
<text x="493.4" y="399.5">#</text>
<text x="572.8" y="399.7">1 : 2</text>
<text x="400.1" y="402.5">C</text>
<text x="436.6" y="408.7">09/01/2025</text>
<text x="450.9" y="408.8">09/01/2025</text>
<text x="466" y="408.9">09/01/2025</text>
<text x="489.6" y="408.5">0.61 kg</text>
<text x="571.4" y="408.7">1 OF 1</text>
</g>
<g font-size="2.5">
<text x="554.9" y="218.3">DEBURR AND REMOVE SHARP</text>
<text x="555.2" y="221">EDGES UNLESS SHARP EDGE</text>
<text x="556.1" y="227.1">UNSP.RADII</text>
<text x="556.8" y="223.8">REQUIREMENT SPECIFIED</text>
<text x="571.4" y="226.9">UNSP.CHF.</text>
<text x="559.2" y="229.9">0.5 R</text>
<text x="572.3" y="230.1">0.5 X 45</text>
<text x="559.8" y="238">UP TO 10</text>
<text x="576.1" y="238.1">±1.5°</text>
<text x="558.5" y="242.2">10 UP TO 50</text>
<text x="575.5" y="242.3">±0°50'</text>
<text x="557.4" y="250.7">120 UP TO 400</text>
<text x="557.9" y="246.5">50 UP TO 120</text>
<text x="575.5" y="250.7">±0°15'</text>
<text x="575.5" y="246.5">±0°25'</text>
<text x="558.7" y="259.4">0.5 UP TO 3</text>
<text x="559.5" y="263.7">3 UP TO 6</text>
<text x="576.6" y="263.6">±0.2</text>
<text x="576.6" y="259.4">±0.1</text>
<text x="559" y="267.9">6 UP TO 30</text>
<text x="576.6" y="267.9">±0.5</text>
<text x="557.8" y="272.2">30 UP TO 120</text>
<text x="576.6" y="272.2">±0.8</text>
<text x="556.9" y="280.7">315 UP TO 1000</text>
<text x="557.3" y="276.4">120 UP TO 315</text>
<text x="576.6" y="276.4">±1.2</text>
<text x="577.7" y="280.7">±2</text>
<text x="556.4" y="284.9">1000 UP TO 2000</text>
<text x="577.6" y="284.9">±3</text>
<text x="558.9" y="289.2">OVER 2000</text>
<text x="577.7" y="289.3">±4</text>
<text x="560" y="297.9">UP TO 10</text>
<text x="577.1" y="297.9">±1°</text>
<text x="558.5" y="302.1">10 UP TO 50</text>
<text x="575.5" y="302.1">±0°30'</text>
<text x="557.4" y="310.6">120 UP TO 400</text>
<text x="558.2" y="306.3">50 UP TO 120</text>
<text x="575.5" y="310.6">±0°10'</text>
<text x="575.5" y="306.4">±0°20'</text>
<text x="558.8" y="319.2">0.5 UP TO 3</text>
<text x="559.4" y="323.4">3 UP TO 6</text>
<text x="576.6" y="319.2">±0.1</text>
<text x="576.6" y="323.5">±0.1</text>
<text x="558.9" y="327.7">6 UP TO 30</text>
<text x="576.7" y="327.7">±0.2</text>
<text x="557.8" y="332">30 UP TO 120</text>
<text x="576.6" y="332">±0.3</text>
<text x="556.8" y="340.5">315 UP TO 1000</text>
<text x="557.3" y="336.3">120 UP TO 315</text>
<text x="576.6" y="336.3">±0.5</text>
<text x="576.6" y="340.5">±0.8</text>
<text x="415.2" y="346.4">DIAMETER CHANGED</text>
<text x="525.8" y="346.5">09/01/25</text>
<text x="540.6" y="346.4">03004476</text>
<text x="556.2" y="344.7">1000 UP TO 2000</text>
<text x="576.6" y="344.7">±1.2</text>
<text x="415.2" y="351.5">DIMENSION ADDED</text>
<text x="524.1" y="351.3">18/07/2024</text>
<text x="541.3" y="351.4">0306810</text>
<text x="558.9" y="349">OVER 2000</text>
<text x="577.6" y="349">±2</text>
</g>
<g font-size="2.4">
<text x="7.7" y="382.7" transform="rotate(-90 7.7 382.7)">Uploading\2022-23\P23Y5\P23Y5B079022.dft</text>
<text x="7.7" y="409.8" transform="rotate(-90 7.7 409.8)">\\srv01102\ExDM</text>
</g>
<g font-size="2.1">
<text x="558.5" y="232.4">UNSPECIFIED TOL.(FAB)</text>
<text x="559.5" y="234.7">FOR ANGULAR IN mm.</text>
<text x="558.6" y="253.9">UNSPECIFIED TOL.(FAB)</text>
<text x="560.7" y="256.3">FOR LINEAR IN mm.</text>
<text x="558.7" y="292.3">UNSPECIFIED TOL.(M/C)</text>
<text x="559.6" y="294.7">FOR ANGULAR IN mm.</text>
<text x="558.7" y="313.7">UNSPECIFIED TOL.(M/C)</text>
<text x="560.6" y="316.1">FOR LINEAR IN mm.</text>
</g>
</svg>
